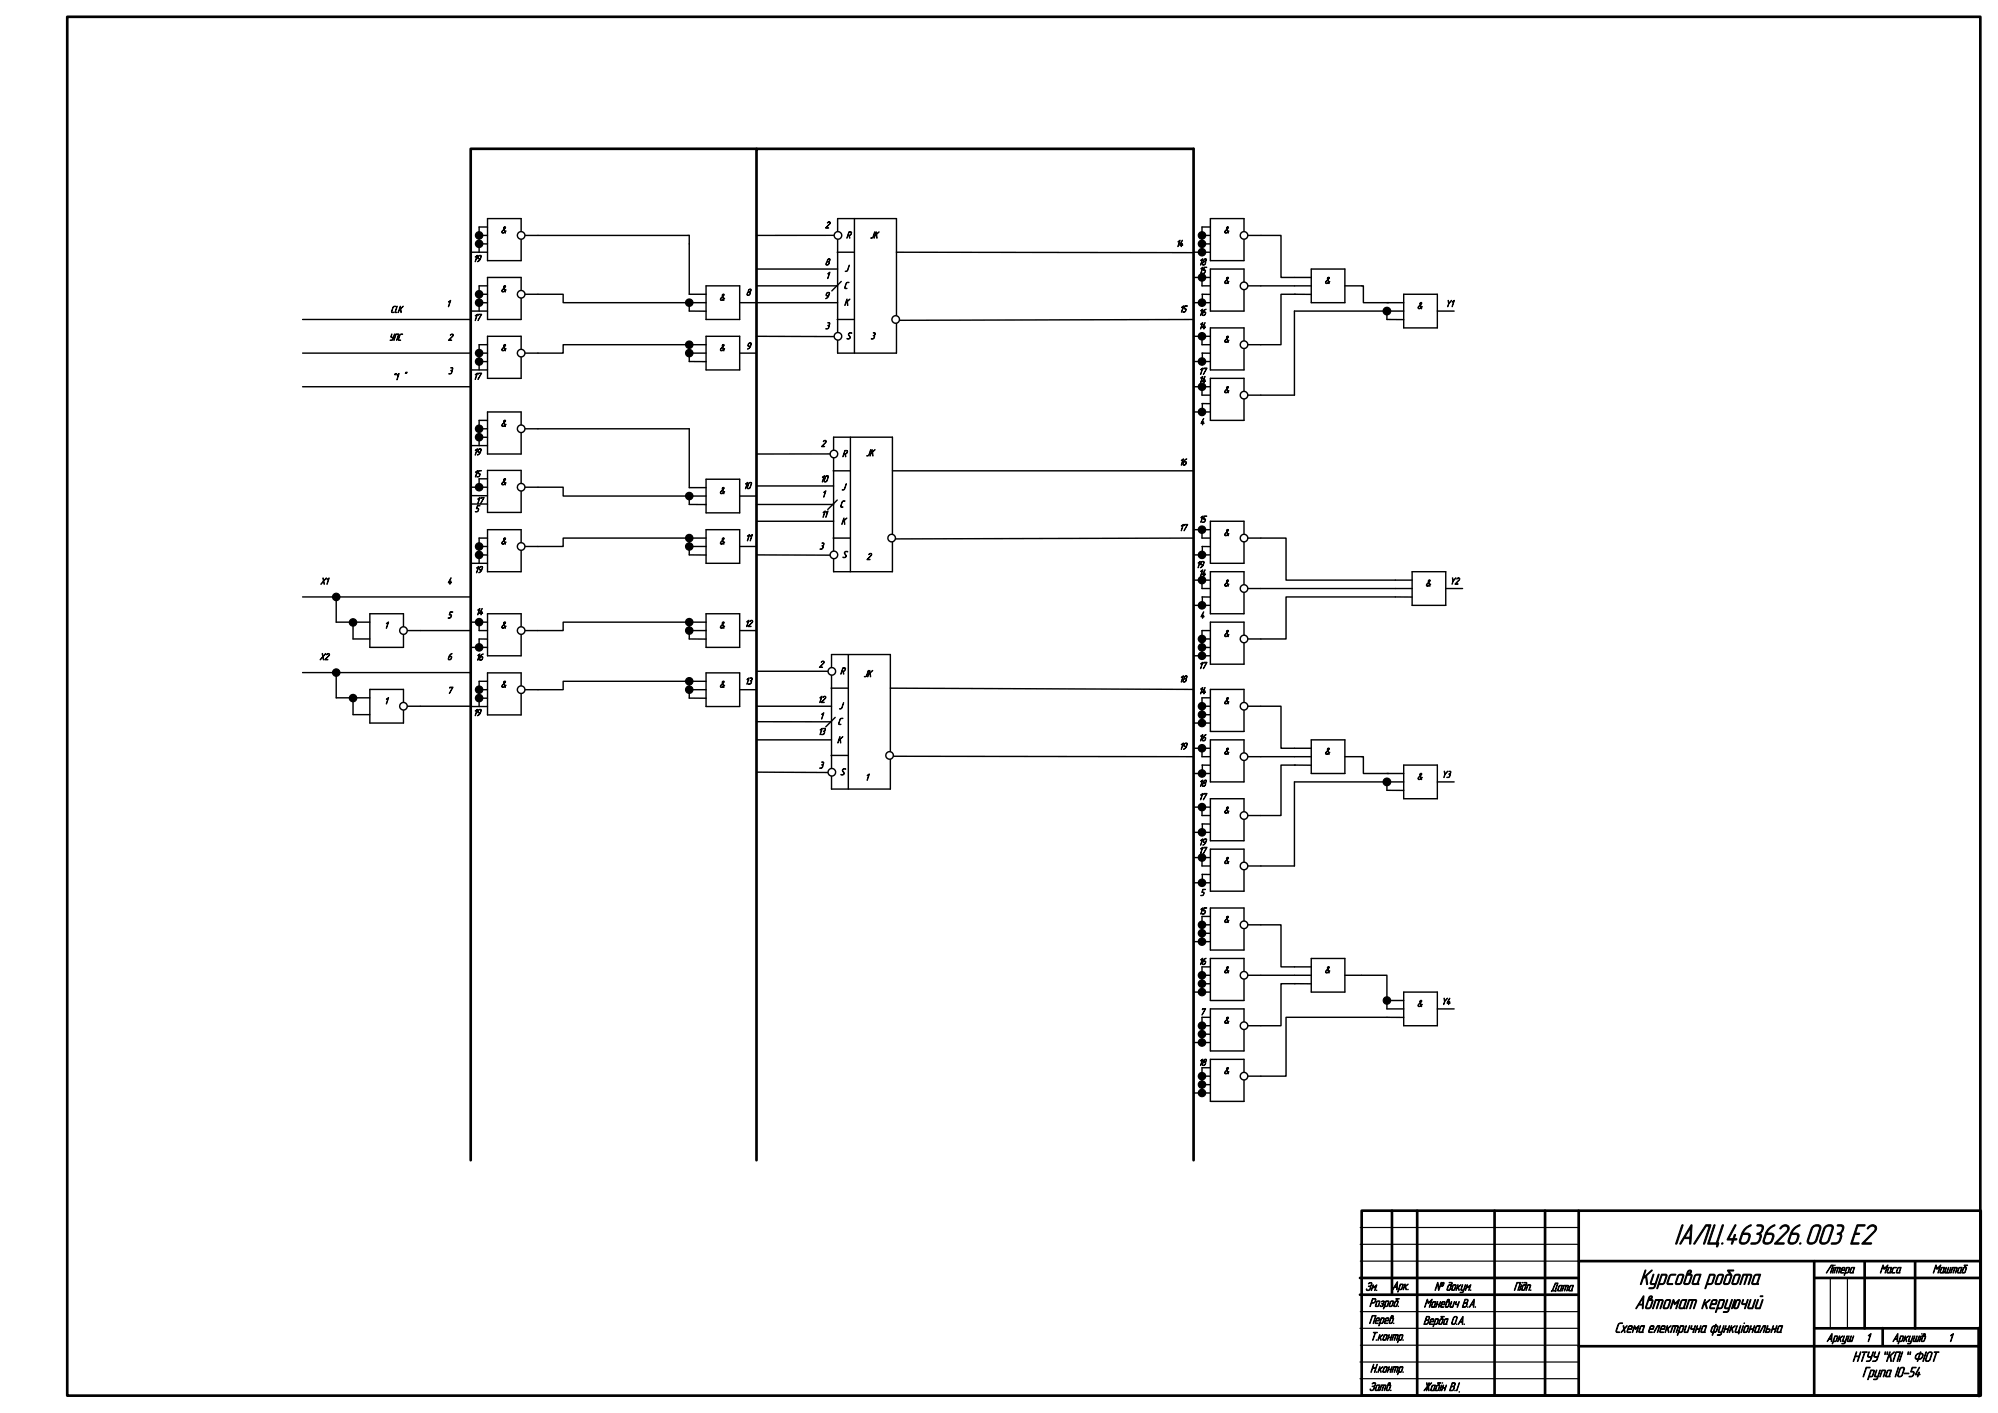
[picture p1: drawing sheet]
<svg xmlns="http://www.w3.org/2000/svg" width="594mm" height="420mm" viewBox="0 0 594 420" stroke-linecap="round" stroke-linejoin="round" font-family="sans-serif">
<path d="M225 44.2h-85v300.8M225 345v-300.7h130v300.7M589 395v-390h-569v410h569" fill="none" stroke="#000" stroke-width=".79"/>
<path d="M246.9 135h-21.9M247.8 140h5M247.9 130h17.5v40h-17.5zM252.9 130v40M265.4 140h89.6M225 150h22.9M247.8 160h5M249 148.7l-2.8 2.8M355 160l-88.7 .2M225 165l21.9 .1M125 187.5h15M125 210h15" fill="none" stroke="#000" stroke-width=".42"/>
<circle cx="100" cy="200" r="1.1" fill="#000"/>
<circle cx="100" cy="200" r="1.1" fill="none" stroke="#000" stroke-width=".35"/>
<circle cx="248" cy="135" r="1.13" fill="#fff"/>
<circle cx="248" cy="135" r="1.13" fill="none" stroke="#000" stroke-width=".42"/>
<circle cx="248" cy="165" r="1.13" fill="#fff"/>
<circle cx="248" cy="165" r="1.13" fill="none" stroke="#000" stroke-width=".42"/>
<circle cx="265.2" cy="160" r="1.13" fill="#fff"/>
<g fill="none" stroke="#000" stroke-width=".42">
<path d="M248.1 70h-23.1M249 75h5M249.1 65h17.5v40h-17.5zM254.1 65v40M266.6 75l88.4 .1M225 85h24.1M225 100l23.1 .1M249 95h5M250.2 83.7l-2.8 2.8M355 95l-87.5 .2M225 144.5h22.9"/>
<circle cx="265.2" cy="160" r="1.13"/>
</g>
<circle cx="249.2" cy="70" r="1.13" fill="#fff"/>
<circle cx="249.2" cy="70" r="1.13" fill="none" stroke="#000" stroke-width=".42"/>
<circle cx="249.2" cy="100" r="1.13" fill="#fff"/>
<circle cx="249.2" cy="100" r="1.13" fill="none" stroke="#000" stroke-width=".42"/>
<circle cx="266.4" cy="95" r="1.13" fill="#fff"/>
<g fill="none" stroke="#000" stroke-width=".42">
<path d="M225 80h24.1M225 199.6h21.3M247.3 194.6h17.5v40h-17.5zM252.3 194.6v40M225 214.6h22.3M247.2 204.6h5M248.4 213.3l-2.8 2.8M264.8 204.6l90.2 .4M225 229.6l21.3 .1M247.2 224.6h5M265.7 224.9l89.3 .1"/>
<circle cx="266.4" cy="95" r="1.13"/>
</g>
<circle cx="247.4" cy="199.6" r="1.13" fill="#fff"/>
<circle cx="247.4" cy="199.6" r="1.13" fill="none" stroke="#000" stroke-width=".42"/>
<circle cx="247.4" cy="229.6" r="1.13" fill="#fff"/>
<circle cx="247.4" cy="229.6" r="1.13" fill="none" stroke="#000" stroke-width=".42"/>
<circle cx="264.6" cy="224.6" r="1.13" fill="#fff"/>
<g fill="none" stroke="#000" stroke-width=".42">
<path d="M142.5 67.5h2.5M142.5 70h2.5M142.5 72.5h2.5M145 65h10v12.5h-10zM155 70h5M225 210h22.3"/>
<circle cx="264.6" cy="224.6" r="1.13"/>
</g>
<circle cx="155" cy="70" r="1.13" fill="#fff"/>
<g fill="none" stroke="#000" stroke-width=".42">
<path d="M140 75h5M142.5 67.5v7.5M160 70h45v17.5h5M357.5 70h2.5M357.5 67.5h2.5M357.5 72.5h2.5M360 65h10v12.5h-10zM370 70h5M205 90h5M205 92.5h5M210 85h10v10h-10zM220 90h5"/>
<path d="M205 145h5M210 147.5h-5v2.5h5M210 142.5h10v10h-10zM220 147.5h5M415 172.5h5M415 175h5M415 177.5h5M420 170h10v10h-10zM430 175h5"/>
<circle cx="155" cy="70" r="1.13"/>
</g>
<g fill="#000">
<circle cx="142.5" cy="72.5" r="1.1"/>
<circle cx="142.5" cy="70" r="1.1"/>
<circle cx="205" cy="147.5" r="1.1"/>
</g>
<g fill="none" stroke="#000" stroke-width=".35">
<circle cx="142.5" cy="72.5" r="1.1"/>
<circle cx="142.5" cy="70" r="1.1"/>
<circle cx="205" cy="147.5" r="1.1"/>
</g>
<path d="M204.5 70h.5" fill="none" stroke="#000" stroke-width=".3"/>
<circle cx="370" cy="70" r="1.13" fill="#fff"/>
<g fill="none" stroke="#000" stroke-width=".42">
<path d="M355 75h5M357.5 67.5v7.5M142.5 85h2.5M142.5 87.5h2.5M142.5 90h2.5M145 82.5h10v12.5h-10zM155 87.5h5M225 90h24.1M225 155h22.9M225 220h22.3"/>
<circle cx="370" cy="70" r="1.13"/>
</g>
<g fill="#000">
<circle cx="357.5" cy="72.5" r="1.1"/>
<circle cx="357.5" cy="75" r="1.1"/>
<circle cx="357.5" cy="70" r="1.1"/>
</g>
<g fill="none" stroke="#000" stroke-width=".35">
<circle cx="357.5" cy="72.5" r="1.1"/>
<circle cx="357.5" cy="75" r="1.1"/>
<circle cx="357.5" cy="70" r="1.1"/>
</g>
<circle cx="155" cy="87.5" r="1.13" fill="#fff"/>
<g fill="none" stroke="#000" stroke-width=".42">
<path d="M140 92.5h5M142.5 85v7.5M145 100h10v12.5h-10zM160 87.5h7.5v2.5h36.4M205 90v2.5M142.5 102.5h2.5M142.5 105h2.5M142.5 107.5h2.5M155 105h5"/>
<circle cx="155" cy="87.5" r="1.13"/>
</g>
<g fill="#000">
<circle cx="142.5" cy="87.5" r="1.1"/>
<circle cx="142.5" cy="90" r="1.1"/>
<circle cx="205" cy="90" r="1.1"/>
</g>
<g fill="none" stroke="#000" stroke-width=".35">
<circle cx="142.5" cy="87.5" r="1.1"/>
<circle cx="142.5" cy="90" r="1.1"/>
<circle cx="205" cy="90" r="1.1"/>
</g>
<circle cx="155" cy="105" r="1.13" fill="#fff"/>
<g fill="none" stroke="#000" stroke-width=".42">
<path d="M210 100h10v10h-10zM140 110h5M142.5 102.5v7.5M203.9 102.5h-36.4v2.5h-7.5M205 105h5M210 102.5h-5v5h5M220 105h5M145 139.9h10v12.5h-10zM140 144.9h5M140 147.4h5M142.5 142.4h2.5M155 144.9h5"/>
<circle cx="155" cy="105" r="1.13"/>
</g>
<g fill="#000">
<circle cx="142.5" cy="107.5" r="1.1"/>
<circle cx="142.5" cy="105" r="1.1"/>
<circle cx="205" cy="102.5" r="1.1"/>
<circle cx="205" cy="105" r="1.1"/>
</g>
<g fill="none" stroke="#000" stroke-width=".35">
<circle cx="142.5" cy="107.5" r="1.1"/>
<circle cx="142.5" cy="105" r="1.1"/>
<circle cx="205" cy="102.5" r="1.1"/>
<circle cx="205" cy="105" r="1.1"/>
</g>
<circle cx="155" cy="144.9" r="1.13" fill="#fff"/>
<g fill="none" stroke="#000" stroke-width=".42">
<path d="M142.5 127.5h2.5M142.5 125h2.5M142.5 130h2.5M145 122.5h10v12.5h-10zM155 127.5h50M140 149.9h5M142.5 142.4v2.5M160 144.9h7.5v2.6h36.4"/>
<circle cx="155" cy="144.9" r="1.13"/>
</g>
<circle cx="142.5" cy="144.9" r="1.1" fill="#000"/>
<circle cx="142.5" cy="144.9" r="1.1" fill="none" stroke="#000" stroke-width=".35"/>
<circle cx="155" cy="127.5" r="1.13" fill="#fff"/>
<g fill="none" stroke="#000" stroke-width=".42">
<path d="M140 132.5h5M142.5 125v7.5M205 127.5v17.5M142.5 160h2.5M145 157.5h10v12.5h-10zM142.5 162.5h2.5M142.5 165h2.5M155 162.5h5"/>
<circle cx="155" cy="127.5" r="1.13"/>
</g>
<g fill="#000">
<circle cx="142.5" cy="130" r="1.1"/>
<circle cx="142.5" cy="127.5" r="1.1"/>
</g>
<g fill="none" stroke="#000" stroke-width=".35">
<circle cx="142.5" cy="130" r="1.1"/>
<circle cx="142.5" cy="127.5" r="1.1"/>
</g>
<circle cx="155" cy="162.5" r="1.13" fill="#fff"/>
<g fill="none" stroke="#000" stroke-width=".42">
<path d="M142.5 160v7.5M203.9 160h-36.4v2.5h-7.5M210 157.5h10v10h-10zM210 160h-5v5h5M140 167.5h5M205 162.5h5M220 162.5h5M142.5 202.6h2.5M142.5 205.1h2.5M142.5 207.6h2.5M145 200.1h10v12.5h-10zM155 205.1h5"/>
<circle cx="155" cy="162.5" r="1.13"/>
</g>
<g fill="#000">
<circle cx="142.5" cy="162.5" r="1.1"/>
<circle cx="142.5" cy="165" r="1.1"/>
<circle cx="205" cy="162.5" r="1.1"/>
<circle cx="205" cy="160" r="1.1"/>
</g>
<g fill="none" stroke="#000" stroke-width=".35">
<circle cx="142.5" cy="162.5" r="1.1"/>
<circle cx="142.5" cy="165" r="1.1"/>
<circle cx="205" cy="162.5" r="1.1"/>
<circle cx="205" cy="160" r="1.1"/>
</g>
<circle cx="155" cy="205.1" r="1.13" fill="#fff"/>
<g fill="none" stroke="#000" stroke-width=".42">
<path d="M142.5 185h2.5M142.5 187.5h2.5M142.5 190h2.5M145 182.5h10v12.5h-10zM155 187.5h5M140 210.1h5M142.5 202.6v7.5M203.9 202.6h-36.4v2.5h-7.5M205 205.1h5M210 200.1h10v10h-10zM210 202.6h-5v5h5M220 205.1h5"/>
<circle cx="155" cy="205.1" r="1.13"/>
</g>
<g fill="#000">
<circle cx="142.5" cy="205.1" r="1.1"/>
<circle cx="142.5" cy="207.6" r="1.1"/>
<circle cx="205" cy="202.6" r="1.1"/>
<circle cx="205" cy="205.1" r="1.1"/>
</g>
<g fill="none" stroke="#000" stroke-width=".35">
<circle cx="142.5" cy="205.1" r="1.1"/>
<circle cx="142.5" cy="207.6" r="1.1"/>
<circle cx="205" cy="202.6" r="1.1"/>
<circle cx="205" cy="205.1" r="1.1"/>
</g>
<circle cx="155" cy="187.5" r="1.13" fill="#fff"/>
<g fill="none" stroke="#000" stroke-width=".42">
<path d="M360 80h10v12.5h-10zM355 82.5h5M357.5 85h2.5M357.5 87.5h2.5M370 85h5M140 192.5h5M140 185h2.5M203.9 185h-36.4v2.5h-7.5M205 187.5h5M210 182.5h10v10h-10zM210 185h-5v5h5M220 187.5h5"/>
<circle cx="155" cy="187.5" r="1.13"/>
</g>
<g fill="#000">
<circle cx="142.5" cy="192.5" r="1.1"/>
<circle cx="205" cy="187.5" r="1.1"/>
<circle cx="205" cy="185" r="1.1"/>
</g>
<g fill="none" stroke="#000" stroke-width=".35">
<circle cx="142.5" cy="192.5" r="1.1"/>
<circle cx="205" cy="187.5" r="1.1"/>
<circle cx="205" cy="185" r="1.1"/>
</g>
<circle cx="370" cy="85" r="1.13" fill="#fff"/>
<g fill="none" stroke="#000" stroke-width=".42">
<path d="M355 90h5M355 100h5M357.5 82.5v2.5M357.6 87.5v2.5M360 97.5h10v12.5h-10zM357.5 102.5h2.5M357.5 105h2.5M370 102.5h5"/>
<circle cx="370" cy="85" r="1.13"/>
</g>
<g fill="#000">
<circle cx="357.5" cy="90" r="1.1"/>
<circle cx="357.5" cy="82.5" r="1.1"/>
</g>
<g fill="none" stroke="#000" stroke-width=".35">
<circle cx="357.5" cy="90" r="1.1"/>
<circle cx="357.5" cy="82.5" r="1.1"/>
</g>
<circle cx="370" cy="102.5" r="1.13" fill="#fff"/>
<g fill="none" stroke="#000" stroke-width=".42">
<path d="M357.5 100v2.5M355 107.5h5M355 115h5M357.5 117.5h2.5M357.6 105v2.5M360 112.5h10v12.5h-10zM370 117.5h5M357.5 120h2.5"/>
<circle cx="370" cy="102.5" r="1.13"/>
</g>
<g fill="#000">
<circle cx="357.5" cy="100" r="1.1"/>
<circle cx="357.5" cy="107.5" r="1.1"/>
</g>
<g fill="none" stroke="#000" stroke-width=".35">
<circle cx="357.5" cy="100" r="1.1"/>
<circle cx="357.5" cy="107.5" r="1.1"/>
</g>
<circle cx="370" cy="117.5" r="1.13" fill="#fff"/>
<g fill="none" stroke="#000" stroke-width=".42">
<path d="M375 70h6v12.5h9M390 80h10v10h-10zM375 85h15M385 87.5h5M385.3 87.5h-4.3v15h-6M400 85h5.5v5h7.5M411.4 92.5h-26.4v25h-10M412.5 90h5M417.5 92.5h-5v2.5h5M417.5 87.5h10v10h-10zM427.5 92.5h5M357.5 115v2.5"/>
<path d="M355 122.5h5M357.6 120v2.5M355 157.5h5M357.5 160h2.5M360 155h10v12.5h-10zM370 160h5M357.5 162.5h2.5"/>
<circle cx="412.5" cy="92.5" r="1.1"/>
<circle cx="370" cy="117.5" r="1.13"/>
</g>
<g fill="#000">
<circle cx="412.5" cy="92.5" r="1.1"/>
<circle cx="357.5" cy="115" r="1.1"/>
<circle cx="357.5" cy="122.5" r="1.1"/>
</g>
<g fill="none" stroke="#000" stroke-width=".35">
<circle cx="357.5" cy="115" r="1.1"/>
<circle cx="357.5" cy="122.5" r="1.1"/>
</g>
<circle cx="370" cy="160" r="1.13" fill="#fff"/>
<g fill="none" stroke="#000" stroke-width=".42">
<path d="M357.5 157.5v2.5M355 165h5M355 172.5h5M357.5 175h2.5M357.5 177.5h2.5M357.6 162.5v2.5M360 170h10v12.5h-10zM370 175h5"/>
<circle cx="370" cy="160" r="1.13"/>
</g>
<g fill="#000">
<circle cx="357.5" cy="157.5" r="1.1"/>
<circle cx="357.5" cy="165" r="1.1"/>
</g>
<g fill="none" stroke="#000" stroke-width=".35">
<circle cx="357.5" cy="157.5" r="1.1"/>
<circle cx="357.5" cy="165" r="1.1"/>
</g>
<circle cx="370" cy="175" r="1.13" fill="#fff"/>
<g fill="none" stroke="#000" stroke-width=".42">
<path d="M357.5 172.5v2.5M357.6 177.5v2.5M355 180h5M357.5 187.5h2.5M357.5 190h2.5M357.5 192.5h2.5M360 185h10v12.5h-10zM370 190h5"/>
<circle cx="370" cy="175" r="1.13"/>
</g>
<g fill="#000">
<circle cx="357.5" cy="172.5" r="1.1"/>
<circle cx="357.5" cy="180" r="1.1"/>
</g>
<g fill="none" stroke="#000" stroke-width=".35">
<circle cx="357.5" cy="172.5" r="1.1"/>
<circle cx="357.5" cy="180" r="1.1"/>
</g>
<circle cx="370" cy="190" r="1.13" fill="#fff"/>
<g fill="none" stroke="#000" stroke-width=".42">
<path d="M375 160h7.5v12.5h32.5M375 175h40M415 177.5h-32.5v12.5h-7.5M355 195h5M357.5 187.5v7.5M357.5 207.5h2.5M357.5 210h2.5M357.5 212.5h2.5M360 205h10v12.5h-10zM370 210h5"/>
<circle cx="370" cy="190" r="1.13"/>
</g>
<g fill="#000">
<circle cx="357.5" cy="190" r="1.1"/>
<circle cx="357.5" cy="195" r="1.1"/>
<circle cx="357.5" cy="192.5" r="1.1"/>
</g>
<g fill="none" stroke="#000" stroke-width=".35">
<circle cx="357.5" cy="190" r="1.1"/>
<circle cx="357.5" cy="195" r="1.1"/>
<circle cx="357.5" cy="192.5" r="1.1"/>
</g>
<circle cx="370" cy="210" r="1.13" fill="#fff"/>
<g fill="none" stroke="#000" stroke-width=".42">
<path d="M355 215h5M357.5 207.5v7.5M360 220h10v12.5h-10zM355 222.5h5M357.5 225h2.5M357.5 227.5h2.5M370 225h5"/>
<circle cx="370" cy="210" r="1.13"/>
</g>
<g fill="#000">
<circle cx="357.5" cy="212.5" r="1.1"/>
<circle cx="357.5" cy="215" r="1.1"/>
<circle cx="357.5" cy="210" r="1.1"/>
</g>
<g fill="none" stroke="#000" stroke-width=".35">
<circle cx="357.5" cy="212.5" r="1.1"/>
<circle cx="357.5" cy="215" r="1.1"/>
<circle cx="357.5" cy="210" r="1.1"/>
</g>
<circle cx="370" cy="225" r="1.13" fill="#fff"/>
<g fill="none" stroke="#000" stroke-width=".42">
<path d="M355 230h5M355 240h5M357.5 222.5v2.5M357.6 227.5v2.5M360 237.5h10v12.5h-10zM357.5 242.5h2.5M357.5 245h2.5M370 242.5h5"/>
<circle cx="370" cy="225" r="1.13"/>
</g>
<g fill="#000">
<circle cx="357.5" cy="230" r="1.1"/>
<circle cx="357.5" cy="222.5" r="1.1"/>
</g>
<g fill="none" stroke="#000" stroke-width=".35">
<circle cx="357.5" cy="230" r="1.1"/>
<circle cx="357.5" cy="222.5" r="1.1"/>
</g>
<circle cx="370" cy="242.5" r="1.13" fill="#fff"/>
<g fill="none" stroke="#000" stroke-width=".42">
<path d="M357.5 240v2.5M355 247.5h5M355 255h5M357.5 257.5h2.5M357.6 245v2.5M360 252.5h10v12.5h-10zM370 257.5h5M357.5 260h2.5"/>
<circle cx="370" cy="242.5" r="1.13"/>
</g>
<g fill="#000">
<circle cx="357.5" cy="240" r="1.1"/>
<circle cx="357.5" cy="247.5" r="1.1"/>
</g>
<g fill="none" stroke="#000" stroke-width=".35">
<circle cx="357.5" cy="240" r="1.1"/>
<circle cx="357.5" cy="247.5" r="1.1"/>
</g>
<circle cx="370" cy="257.5" r="1.13" fill="#fff"/>
<g fill="none" stroke="#000" stroke-width=".42">
<path d="M375 210h6v12.5h9M390 220h10v10h-10zM375 225h15M385 227.5h5M385.3 227.5h-4.3v15h-6M400 225h5.5v5h7.5M411.4 232.5h-26.4v25h-10M412.5 230h5M417.5 232.5h-5v2.5h5M417.5 227.5h10v10h-10zM427.5 232.5h5M357.5 255v2.5"/>
<path d="M355 262.5h5M357.5 272.5h2.5M357.5 275h2.5M357.5 277.5h2.5M357.6 260v2.5M360 270h10v12.5h-10zM370 275h5"/>
<circle cx="412.5" cy="232.5" r="1.1"/>
<circle cx="370" cy="257.5" r="1.13"/>
</g>
<g fill="#000">
<circle cx="412.5" cy="232.5" r="1.1"/>
<circle cx="357.5" cy="255" r="1.1"/>
<circle cx="357.5" cy="262.5" r="1.1"/>
</g>
<g fill="none" stroke="#000" stroke-width=".35">
<circle cx="357.5" cy="255" r="1.1"/>
<circle cx="357.5" cy="262.5" r="1.1"/>
</g>
<circle cx="370" cy="275" r="1.13" fill="#fff"/>
<g fill="none" stroke="#000" stroke-width=".42">
<path d="M355 280h5M357.5 272.5v7.5M357.5 287.5h2.5M357.5 290h2.5M357.5 292.5h2.5M360 285h10v12.5h-10zM370 290h5"/>
<circle cx="370" cy="275" r="1.13"/>
</g>
<g fill="#000">
<circle cx="357.5" cy="277.5" r="1.1"/>
<circle cx="357.5" cy="275" r="1.1"/>
<circle cx="357.5" cy="280" r="1.1"/>
</g>
<g fill="none" stroke="#000" stroke-width=".35">
<circle cx="357.5" cy="277.5" r="1.1"/>
<circle cx="357.5" cy="275" r="1.1"/>
<circle cx="357.5" cy="280" r="1.1"/>
</g>
<circle cx="370" cy="290" r="1.13" fill="#fff"/>
<g fill="none" stroke="#000" stroke-width=".42">
<path d="M355 295h5M357.5 287.5v7.5M360 300h10v12.5h-10zM357.5 302.5h2.5M357.5 305h2.5M357.5 307.5h2.5M370 305h5"/>
<circle cx="370" cy="290" r="1.13"/>
</g>
<g fill="#000">
<circle cx="357.5" cy="295" r="1.1"/>
<circle cx="357.5" cy="292.5" r="1.1"/>
<circle cx="357.5" cy="290" r="1.1"/>
</g>
<g fill="none" stroke="#000" stroke-width=".35">
<circle cx="357.5" cy="295" r="1.1"/>
<circle cx="357.5" cy="292.5" r="1.1"/>
<circle cx="357.5" cy="290" r="1.1"/>
</g>
<circle cx="370" cy="305" r="1.13" fill="#fff"/>
<g fill="none" stroke="#000" stroke-width=".42">
<path d="M355 310h5M357.5 302.5v7.5M357.5 317.5h2.5M360 315h10v12.5h-10zM357.5 320h2.5M357.5 322.5h2.5M370 320h5"/>
<circle cx="370" cy="305" r="1.13"/>
</g>
<g fill="#000">
<circle cx="357.5" cy="310" r="1.1"/>
<circle cx="357.5" cy="307.5" r="1.1"/>
<circle cx="357.5" cy="305" r="1.1"/>
</g>
<g fill="none" stroke="#000" stroke-width=".35">
<circle cx="357.5" cy="310" r="1.1"/>
<circle cx="357.5" cy="307.5" r="1.1"/>
<circle cx="357.5" cy="305" r="1.1"/>
</g>
<circle cx="370" cy="320" r="1.13" fill="#fff"/>
<g fill="none" stroke="#000" stroke-width=".42">
<path d="M90 95h50M90 105h50M90 115h50M90 177.5h50M142.5 185v2.5M142.5 190v2.5M90 200h50M100 207.5h10M110 205h10v10h-10zM120 210h5M375 275h6v12.5h9M375 290h15"/>
<path d="M385 292.5h5M385.2 292.5h-4.2v12.5h-6M390 285h10v10h-10zM400 290h12.5v6.4M417.5 295h10v10h-10zM417.5 297.5h-5v2.5h5M427.5 300h5M357.5 317.5v7.5M417.5 302.5h-35v17.5h-7.5M355 325h5"/>
<circle cx="370" cy="320" r="1.13"/>
</g>
<g fill="#000">
<circle cx="142.5" cy="185" r="1.1"/>
<circle cx="412.5" cy="297.5" r="1.1"/>
<circle cx="357.5" cy="320" r="1.1"/>
<circle cx="357.5" cy="325" r="1.1"/>
<circle cx="357.5" cy="322.5" r="1.1"/>
</g>
<g fill="none" stroke="#000" stroke-width=".35">
<circle cx="142.5" cy="185" r="1.1"/>
<circle cx="412.5" cy="297.5" r="1.1"/>
<circle cx="357.5" cy="320" r="1.1"/>
<circle cx="357.5" cy="325" r="1.1"/>
<circle cx="357.5" cy="322.5" r="1.1"/>
</g>
<circle cx="120" cy="210" r="1.13" fill="#fff"/>
<g fill="none" stroke="#000" stroke-width=".42">
<path d="M100 185h10M110 182.5h10v10h-10zM120 187.5h5M100 200v7.5M105 207.5v5"/>
<circle cx="120" cy="210" r="1.13"/>
</g>
<g fill="#000">
<circle cx="100" cy="177.5" r="1.1"/>
<circle cx="105" cy="207.6" r="1.1"/>
</g>
<g fill="none" stroke="#000" stroke-width=".35">
<circle cx="100" cy="177.5" r="1.1"/>
<circle cx="105" cy="207.6" r="1.1"/>
</g>
<circle cx="120" cy="187.5" r="1.13" fill="#fff"/>
<g fill="none" stroke="#000" stroke-width=".42">
<path d="M100 177.5v7.5M105 185v5h5M105 212.5h5"/>
<circle cx="120" cy="187.5" r="1.13"/>
</g>
<circle cx="105" cy="185.1" r="1.1" fill="#000"/>
<g fill="none" stroke="#000" stroke-width=".35">
<path d="M404.6 370h65M404.6 365h65M404.6 375h65M404.5 395h65M404.6 390h65M404.6 400h65M544.4 380v15M549.5 380v15M404.5 410h65M404.5 405h65"/>
<circle cx="105" cy="185.1" r="1.1"/>
</g>
<path d="M588.6 395v20" fill="none" stroke="#000" stroke-width="1.1"/>
<g fill="none" stroke="#000" stroke-width=".79">
<path d="M414 360v25M421.5 360v55M444.5 360v55M459.5 360v55M469.5 360v55M405 360h184.1v55h-184.1zM469.5 375h119.1M539.6 375v40M554.6 375v20M569.6 375v20M404.5 385h65M404.5 380h65"/>
<path d="M539.6 395h49.2M539.6 380h49.1M560 394.9v5.1M469.5 400.3h119.1"/>
</g>
<text font-size="8.9" x="497.9" y="370">ІАЛЦ.463626.003 Е2</text>
<text font-size="6.7" x="487.5" y="382">Курсова робота</text>
<text font-size="5.9" x="486.2" y="389.2">Автомат керуючий</text>
<g font-size="4.5">
<text x="480.2" y="396.2">Схема електрична функціональна</text>
<text x="550.9" y="404.9">НТУУ ``КПІ `` ФІОТ</text>
<text x="553.9" y="409.4">Група ІО-54</text>
</g>
<g font-size="3.7">
<text x="406.1" y="383.8">Зм.</text>
<text x="414" y="383.5">Арк.</text>
<text x="426.6" y="383.7">№ докум.</text>
<text x="450.2" y="383.7">Підп.</text>
<text x="461.2" y="383.9">Дата</text>
<text x="543" y="378.6">Літера</text>
<text x="559" y="378.6">Маса</text>
<text x="574.8" y="378.6">Маштаб</text>
<text x="407.2" y="388.5">Розроб.</text>
<text x="423.5" y="388.7">Маневич В.А.</text>
<text x="407.1" y="393.6">Перев.</text>
<text x="423.3" y="393.8">Верба О.А.</text>
<text x="407.5" y="398.6">Т.контр.</text>
<text x="543.2" y="398.9">Аркуш</text>
<text x="554.9" y="398.9">1</text>
<text x="562.8" y="398.9">Аркушів</text>
<text x="579.4" y="398.9">1</text>
<text x="407.2" y="413.5">Затв.</text>
<text x="407.5" y="408.1">Н.контр.</text>
<text x="423.3" y="413.6">Жабін В.І.</text>
</g>
<g font-size="3">
<text x="148.9" y="69.3">&amp;</text>
<text x="245.4" y="67.8">2</text>
<text x="251.7" y="70.8">R</text>
<text x="258.8" y="70.8">JK</text>
<text x="363.9" y="69.3">&amp;</text>
<text x="140.7" y="77.8">19</text>
<text x="349.7" y="73.3">14</text>
<text x="245.4" y="78.8">8</text>
<text x="245.6" y="82.8">1</text>
<text x="251.2" y="80.7">J</text>
<text x="356.5" y="78.8">18</text>
<text x="356.5" y="81.3">15</text>
<text x="148.9" y="86.8">&amp;</text>
<text x="213.9" y="89.3">&amp;</text>
<text x="221.9" y="87.8">8</text>
<text x="245.1" y="88.8">9</text>
<text x="250.9" y="85.8">C</text>
<text x="363.9" y="84.3">&amp;</text>
<text x="393.9" y="84.3">&amp;</text>
<text x="116.2" y="93">CLK</text>
<text x="132.8" y="91.2">1</text>
<text x="140.7" y="95.3">17</text>
<text x="251.1" y="90.8">K</text>
<text x="350.8" y="92.8">15</text>
<text x="356.5" y="93.8">16</text>
<text x="421.4" y="91.8">&amp;</text>
<text x="429.9" y="91.2">Y1</text>
<text x="115.7" y="101.2">УПС</text>
<text x="133.2" y="101.2">2</text>
<text x="245.4" y="97.8">3</text>
<text x="251.7" y="100.8">S</text>
<text x="258.9" y="100.8">3</text>
<text x="356.5" y="97.8">14</text>
<text x="363.9" y="101.8">&amp;</text>
<text x="148.9" y="104.3">&amp;</text>
<text x="213.9" y="104.3">&amp;</text>
<text x="221.9" y="103.8">9</text>
<text x="116.7" y="113">“1 ”</text>
<text x="133.3" y="111.2">3</text>
<text x="140.7" y="112.8">17</text>
<text x="356.5" y="111.3">17</text>
<text x="356.5" y="113.8">14</text>
<text x="363.9" y="116.8">&amp;</text>
<text x="148.9" y="126.8">&amp;</text>
<text x="356.9" y="126.3">4</text>
<text x="140.7" y="135.3">19</text>
<text x="244.2" y="132.8">2</text>
<text x="250.5" y="135.8">R</text>
<text x="257.6" y="135.6">JK</text>
<text x="140.8" y="141.8">15</text>
<text x="244" y="143.3">10</text>
<text x="350.7" y="138.3">16</text>
<text x="141.5" y="149.8">17</text>
<text x="148.9" y="144.2">&amp;</text>
<text x="213.9" y="146.8">&amp;</text>
<text x="221.1" y="145.3">10</text>
<text x="244.4" y="147.8">1</text>
<text x="250.3" y="145.7">J</text>
<text x="141.2" y="152.2">5</text>
<text x="244.2" y="153.8">11</text>
<text x="249.7" y="150.8">C</text>
<text x="250.2" y="155.9">K</text>
<text x="356.5" y="155.3">15</text>
<text x="148.9" y="161.8">&amp;</text>
<text x="213.9" y="161.8">&amp;</text>
<text x="221.7" y="160.8">11</text>
<text x="350.7" y="157.8">17</text>
<text x="363.9" y="159.3">&amp;</text>
<text x="243.7" y="163.3">3</text>
<text x="250.5" y="165.8">S</text>
<text x="257.7" y="166.4">2</text>
<text x="95.2" y="173.8">X1</text>
<text x="133" y="173.7">4</text>
<text x="141.1" y="170.3">19</text>
<text x="355.7" y="168.8">19</text>
<text x="356.5" y="171.3">14</text>
<text x="431.2" y="173.7">Y2</text>
<text x="363.9" y="174.3">&amp;</text>
<text x="423.9" y="174.3">&amp;</text>
<text x="133.1" y="183.8">5</text>
<text x="141.5" y="182.8">14</text>
<text x="356.9" y="183.8">4</text>
<text x="114.3" y="186.8">1</text>
<text x="148.9" y="186.8">&amp;</text>
<text x="213.9" y="186.8">&amp;</text>
<text x="221.5" y="186.3">12</text>
<text x="363.9" y="189.3">&amp;</text>
<text x="95" y="196.2">X2</text>
<text x="133" y="196.2">6</text>
<text x="141.5" y="196.3">16</text>
<text x="221.5" y="203.5">13</text>
<text x="243.5" y="198.5">2</text>
<text x="249.9" y="200.5">R</text>
<text x="256.9" y="201.3">JK</text>
<text x="350.7" y="202.8">18</text>
<text x="356.5" y="198.8">17</text>
<text x="114.3" y="209.3">1</text>
<text x="133" y="206.2">7</text>
<text x="148.9" y="204.4">&amp;</text>
<text x="213.9" y="204.4">&amp;</text>
<text x="243.2" y="208.9">12</text>
<text x="356.5" y="206.3">14</text>
<text x="363.9" y="209.3">&amp;</text>
<text x="140.7" y="212.8">19</text>
<text x="243.7" y="213.8">1</text>
<text x="249.1" y="215.5">C</text>
<text x="249.5" y="210.8">J</text>
<text x="243.3" y="218.5">13</text>
<text x="249" y="220.9">K</text>
<text x="356.5" y="220.3">16</text>
<text x="350.7" y="222.8">19</text>
<text x="363.9" y="224.3">&amp;</text>
<text x="393.9" y="224.3">&amp;</text>
<text x="243.6" y="228.5">3</text>
<text x="249.9" y="230.5">S</text>
<text x="257.3" y="232">1</text>
<text x="356.5" y="233.8">18</text>
<text x="421.4" y="231.8">&amp;</text>
<text x="428.8" y="231.2">Y3</text>
<text x="356.5" y="237.8">17</text>
<text x="363.9" y="241.8">&amp;</text>
<text x="356.5" y="251.3">19</text>
<text x="356.5" y="253.8">17</text>
<text x="363.9" y="256.8">&amp;</text>
<text x="356.9" y="266.3">5</text>
<text x="356.5" y="271.8">15</text>
<text x="363.9" y="274.3">&amp;</text>
<text x="356.5" y="286.8">16</text>
<text x="363.9" y="289.3">&amp;</text>
<text x="393.9" y="289.3">&amp;</text>
<text x="421.4" y="299.3">&amp;</text>
<text x="428.7" y="298.7">Y4</text>
<text x="356.9" y="301.8">7</text>
<text x="363.9" y="304.3">&amp;</text>
<text x="356.5" y="316.8">18</text>
<text x="363.9" y="319.3">&amp;</text>
</g>
</svg>
